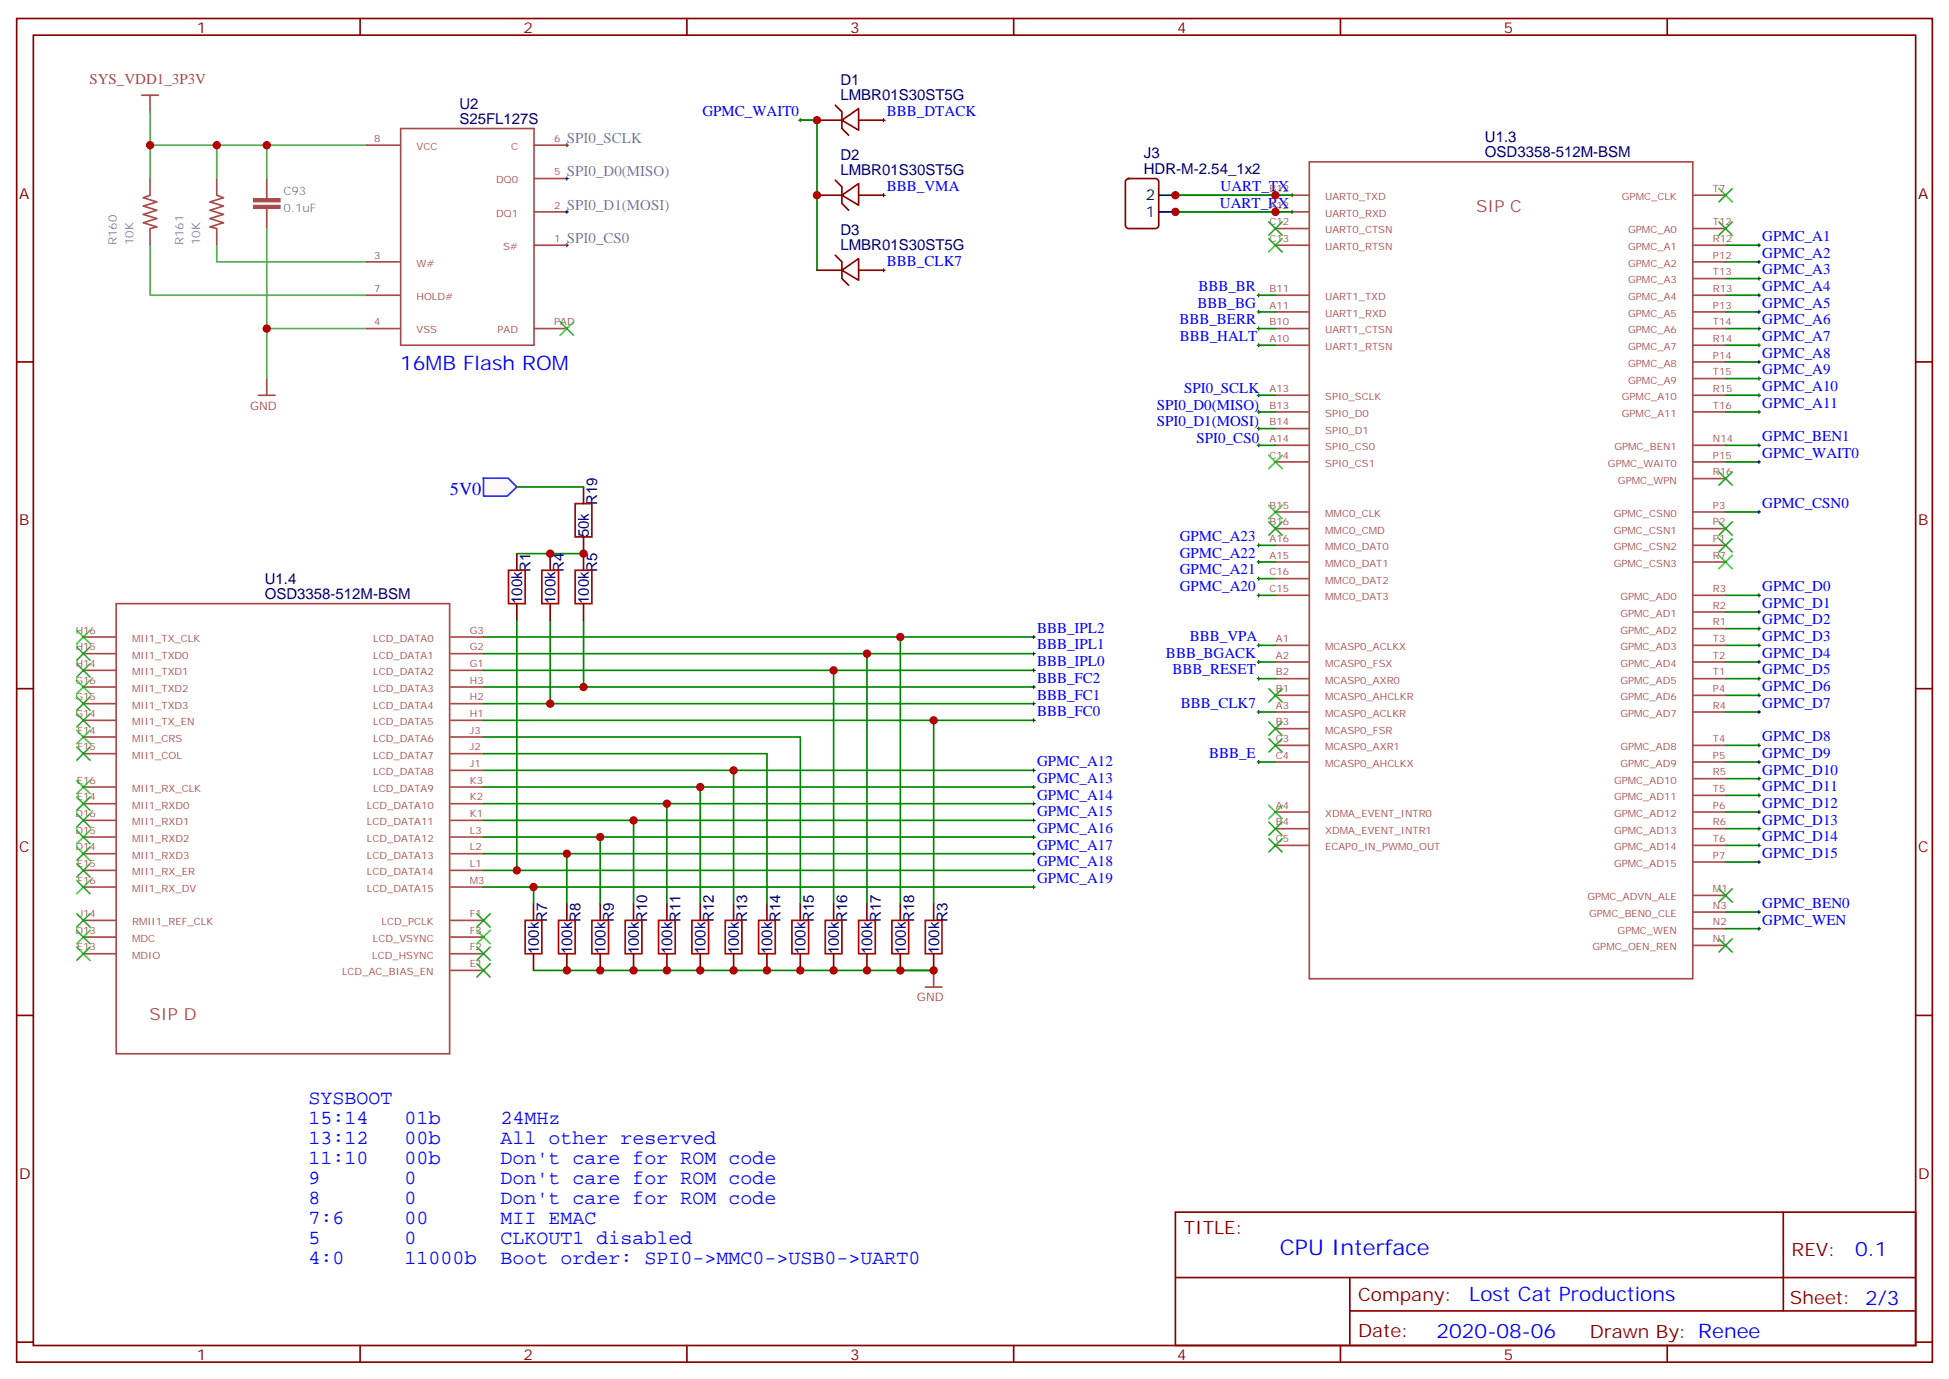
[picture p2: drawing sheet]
<svg xmlns="http://www.w3.org/2000/svg" width="412mm" height="292mm" viewBox="0 0 412 292" stroke-linecap="round" stroke-linejoin="round" font-family="sans-serif">
<g fill="none" stroke="#870000" stroke-width=".35">
<path d="M3.5 3.9h405.4v284.4h-405.4zM7.1 7.4h398.2v277.3h-398.2zM76.2 3.9v3.5M145.3 3.9v3.5M214.5 3.9v3.5M283.6 3.9v3.5M352.8 3.9v3.5M172.9 25.4h5.3M176.7 22.3l1.5 1.4v3.5l1.4 1.4M176.7 38.1l1.5 1.4v3.6l1.4 1.4M178.2 25.4l3.5-2.4v4.6zM181.7 25.4h5.3"/>
<path d="M238.4 38l.4-.2h5.7a.71 .71 0 0 1 .7 .7v9.2a.76 .76 0 0 1-.7 .7h-5.7a.76 .76 0 0 1-.7-.7v-9.2zM172.9 41.3h5.3M172.9 57.2h5.3M176.7 54l1.5 1.4v3.5l1.4 1.5M178.2 41.3l3.5-2.5v4.6zM178.2 57.2l3.5-2.5v4.6zM181.7 41.3h5.3M181.7 57.2h5.3M3.5 76.6h3.6M405.3 76.6h3.6M109.4 117.2v3.5M116.4 117.2v3.5"/>
<path d="M123.5 103v3.6M123.5 113.6v7.1M109.4 127.7v3.6M116.4 127.7v3.6M123.5 127.7v3.6M3.5 145.7h3.6M405.3 145.7h3.6M112.9 191.2v3.6M119.9 191.2v3.6M127 191.2v3.6M134.1 191.2v3.6M141.1 191.2v3.6"/>
<path d="M148.2 191.2v3.6M155.2 191.2v3.6M162.3 191.2v3.6M169.3 191.2v3.6M176.4 191.2v3.6M183.4 191.2v3.6M190.5 191.2v3.6M3.5 214.9h3.6M112.9 201.8v3.6M119.9 201.8v3.6M127 201.8v3.6M134.1 201.8v3.6"/>
<path d="M141.1 201.8v3.6M148.2 201.8v3.6M155.2 201.8v3.6M162.3 201.8v3.6M169.3 201.8v3.6M176.4 201.8v3.6M183.4 201.8v3.6M190.5 201.8v3.6M405.3 214.9h3.6M248.7 256.5h156.6v28.2h-156.6zM377.3 256.5v20.9M248.7 270.4h156.5"/>
<path d="M285.6 277.4h119.6M285.6 270.4v14.1M3.5 284h3.6M76.2 284.7v3.6M145.3 284.7v3.6M214.5 284.7v3.6M283.6 284.7v3.6M352.8 284.7v3.6M405.3 284h3.6"/>
</g>
<g fill="none" stroke="#a64a4a" stroke-width=".35">
<path d="M30 20.1h3.5M31.7 20.1v3.6M31.7 37.8v3.5M45.9 37.8v3.5M56.4 37.8v3.5M77.6 30.7h7M84.8 27.2h28.2v45.9h-28.2zM113 37.8h6.9M113 30.7h6.9M277 34.3h81.2v172.8h-81.2zM31.7 41.3l-1.4 .5 2.9 .9-2.9 .9 2.9 .9-2.9 .9 2.9 .9-2.9 .8 2.9 .9-1.5 .4M31.7 48.4v3.5"/>
<path d="M45.9 41.3l1.4 .5-2.9 .9 2.9 .9-2.9 .9 2.9 .9-2.9 .9 2.9 .8-2.9 .9 1.5 .4M45.9 48.4v3.5M56.4 41.3v.7M56.4 44.1v4.3M77.6 55.4h7M113 51.9h6.9M113 44.8h6.9M269.9 48.4h6.9M269.9 51.9h6.9M269.9 41.3h6.9M269.9 44.8h6.9M358.2 55.4h6.9"/>
<path d="M358.2 58.9h6.9M358.2 48.4h6.9M358.2 51.9h6.9M358.2 41.3h6.9M77.6 62.5h7M77.6 69.5h7M113 69.5h6.9M269.9 62.5h6.9M269.9 73.1h6.9M269.9 69.5h6.9M269.9 66h6.9M358.2 62.5h6.9"/>
<path d="M358.2 73.1h6.9M358.2 69.5h6.9M358.2 66h6.9M358.2 76.6h6.9M54.7 83.6h3.5M56.4 80.1v3.5M269.9 94.2h6.9M269.9 90.7h6.9M269.9 97.8h6.9M269.9 83.6h6.9M269.9 87.2h6.9M358.2 94.2h6.9"/>
<path d="M358.2 97.8h6.9M358.2 83.6h6.9M358.2 87.2h6.9M358.2 80.1h6.9M269.9 108.3h6.9M269.9 118.9h6.9M269.9 111.9h6.9M269.9 115.4h6.9M358.2 108.3h6.9M358.2 118.9h6.9M358.2 111.9h6.9M358.2 115.4h6.9"/>
<path d="M358.2 101.3h6.9M17.6 138.3h7M17.6 134.8h7M24.6 127.7h70.5v95.3h-70.5zM95.4 138.3h6.9M95.4 134.8h6.9M269.9 122.4h6.9M269.9 126h6.9M269.9 136.6h6.9M358.2 126h6.9M358.2 129.5h6.9M358.2 133h6.9"/>
<path d="M358.2 136.6h6.9M17.6 159.5h7M17.6 156h7M17.6 152.4h7M17.6 148.9h7M17.6 145.4h7M17.6 141.9h7M95.4 159.5h6.9M95.4 156h6.9M95.4 152.4h6.9M95.4 148.9h6.9M95.4 145.4h6.9"/>
<path d="M95.4 141.9h6.9M269.9 157.7h6.9M269.9 150.7h6.9M269.9 154.2h6.9M269.9 140.1h6.9M269.9 143.6h6.9M269.9 147.1h6.9M358.2 157.7h6.9M358.2 150.7h6.9M358.2 140.1h6.9M358.2 143.6h6.9M358.2 147.1h6.9"/>
<path d="M17.6 173.6h7M17.6 177.1h7M17.6 166.5h7M17.6 170.1h7M95.4 173.6h6.9M95.4 177.1h6.9M95.4 166.5h6.9M95.4 163h6.9M95.4 170.1h6.9M269.9 161.3h6.9M269.9 178.9h6.9M269.9 171.8h6.9"/>
<path d="M269.9 175.4h6.9M358.2 161.3h6.9M358.2 178.9h6.9M358.2 171.8h6.9M358.2 175.4h6.9M358.2 164.8h6.9M358.2 168.3h6.9M17.6 194.8h7M17.6 184.2h7M17.6 187.7h7M17.6 180.7h7M17.6 198.3h7"/>
<path d="M95.4 194.8h6.9M95.4 184.2h6.9M95.4 187.7h6.9M95.4 180.7h6.9M95.4 198.3h6.9M358.2 182.4h6.9M358.2 189.5h6.9M358.2 193h6.9M358.2 196.5h6.9M17.6 201.8h7M95.4 205.4h6.9M95.4 201.8h6.9"/>
<path d="M195.8 208.9h3.5M197.6 205.4v3.5M358.2 200.1h6.9"/>
</g>
<g fill="none" stroke="#000" stroke-width=".21">
<path d="M119.6 30.7h.7M119.6 37.8h.7M119.9 30.4v.7M119.9 37.4v.7M169 25.4h.7M169.3 25.1v.7M186.6 25.4h.7M187 25.1v.7M119.6 44.8h.7M119.6 51.9h.7M119.9 44.5v.7M119.9 51.5v.7"/>
<path d="M186.6 41.3h.7M186.6 57.2h.7M187 41v.7M187 56.8v.7M273 41.3h.8M273 44.8h.8M273.4 41v.7M273.4 44.5v.7M371.8 51.9h.7M371.8 55.4h.7M371.8 58.9h.7M372.2 51.5v.7"/>
<path d="M372.2 55.1v.7M372.2 58.6v.7M266 69.5h.7M266 73.1h.7M266 62.5h.7M266 66h.7M266.3 62.1v.7M266.3 65.7v.7M266.3 69.2v.7M266.3 72.7v.7M371.8 69.5h.7M371.8 73.1h.7"/>
<path d="M371.8 62.5h.7M371.8 66h.7M371.8 76.6h.7M372.2 62.1v.7M372.2 65.7v.7M372.2 69.2v.7M372.2 72.7v.7M372.2 76.2v.7M372.2 79.8v.7M266 83.6h.7M266 90.7h.7M266 87.2h.7"/>
<path d="M266 94.2h.7M266.3 83.3v.7M266.3 86.8v.7M266.3 90.3v.8M266.3 93.9v.7M371.8 83.6h.7M371.8 87.2h.7M371.8 94.2h.7M371.8 97.8h.7M371.8 80.1h.7M372.2 83.3v.7M372.2 86.8v.7"/>
<path d="M372.2 93.9v.7M372.2 97.4v.7M266 118.9h.7M266 115.4h.7M266.3 115v.7M266.3 118.6v.7M371.8 108.3h.7M372.2 108v.7M218.4 134.8h.7M218.4 138.3h.7M218.7 134.4v.7M218.7 138v.7"/>
<path d="M266 126h.7M266 122.4h.7M266 136.6h.7M266.3 122.1v.7M266.3 125.6v.7M266.3 136.2v.7M266.3 139.7v.7M371.8 126h.7M371.8 129.5h.7M371.8 133h.7M371.8 136.6h.7M372.2 125.6v.7"/>
<path d="M372.2 129.2v.7M372.2 132.7v.7M372.2 136.2v.7M372.2 139.7v.7M218.4 145.4h.7M218.4 148.9h.7M218.4 152.4h.7M218.4 141.9h.7M218.7 141.5v.7M218.7 145v.7M218.7 148.6v.7M218.7 152.1v.7"/>
<path d="M266 150.7h.7M266 140.1h.7M266 143.6h.7M266.3 143.3v.7M266.3 150.3v.7M371.8 150.7h.7M371.8 140.1h.7M371.8 143.6h.7M371.8 147.1h.7M371.8 157.7h.7M372.2 143.3v.7M372.2 146.8v.7"/>
<path d="M372.2 150.3v.7M372.2 157.4v.7M218.4 163h.7M218.4 166.5h.7M218.4 170.1h.7M218.4 173.6h.7M218.4 177.1h.7M218.7 162.7v.7M218.7 166.2v.7M218.7 169.7v.7M218.7 173.2v.8M218.7 176.8v.7"/>
<path d="M266 161.3h.7M266.3 160.9v.7M371.8 161.3h.7M371.8 164.8h.7M371.8 168.3h.7M371.8 171.8h.7M371.8 175.4h.7M371.8 178.9h.7M372.2 160.9v.7M372.2 164.4v.7M372.2 168v.7M372.2 171.5v.7"/>
<path d="M372.2 175v.7M372.2 178.5v.7M218.4 180.7h.7M218.4 184.2h.7M218.4 187.7h.7M218.7 180.3v.7M218.7 183.8v.7M218.7 187.4v.7M371.8 193h.7M371.8 196.5h.7M371.8 182.4h.7M372.2 182.1v.7"/>
<path d="M372.2 192.7v.7M372.2 196.2v.7"/>
</g>
<g fill="none" stroke="#008700" stroke-width=".35">
<path d="M172.9 25.4h-3.6h3.6v31.8M248.7 44.8h24.7M248.7 41.3h24.7M365.1 58.9h7.1M365.1 55.4h7.1M365.1 51.9h7.1M266.3 66h3.6M266.3 62.5h3.6M266.3 69.5h3.6M266.3 73.1h3.6M365.1 66h7.1M365.1 62.5h7.1"/>
<path d="M365.1 69.5h7.1M365.1 76.6h7.1M365.1 73.1h7.1M266.3 94.2h3.6M266.3 87.2h3.6M266.3 90.7h3.6M266.3 83.6h3.6M365.1 97.8h7.1M365.1 94.2h7.1M365.1 87.2h7.1M365.1 83.6h7.1M365.1 80.1h7.1"/>
<path d="M109.4 117.2h14.1M266.3 115.4h3.6M266.3 118.9h3.6M365.1 108.3h7.1M102.3 138.3h116.4M102.3 134.8h116.4M109.4 131.3v52.9M116.4 131.3v17.6M123.5 131.3v14.1M183.4 138.3v52.9M190.5 134.8v56.4M266.3 126h3.6"/>
<path d="M266.3 136.6h3.6M266.3 122.4h3.6M365.1 126h7.1M365.1 129.5h7.1M365.1 133h7.1M365.1 136.6h7.1M102.3 145.4h116.4M102.3 148.9h116.4M102.3 152.4h116.4M102.3 141.9h116.4M102.3 156h67v35.2M102.3 159.5h60v31.7"/>
<path d="M176.4 141.9v49.3M266.3 140.1h3.6M266.3 143.6h3.6M266.3 150.7h3.6M365.1 140.1h7.1M365.1 143.6h7.1M365.1 147.1h7.1M365.1 150.7h7.1M365.1 157.7h7.1M102.3 163h116.4M102.3 173.6h116.4M102.3 177.1h116.4"/>
<path d="M102.3 170.1h116.4M102.3 166.5h116.4M127 177.1v14.1M134.1 173.6v17.6M141.1 170.1v21.1M148.2 166.5v24.7M155.2 163v28.2M266.3 161.3h3.6M365.1 161.3h7.1M365.1 164.8h7.1M365.1 168.3h7.1M365.1 171.8h7.1"/>
<path d="M365.1 175.4h7.1M365.1 178.9h7.1M102.3 180.7h116.4M102.3 184.2h116.4M102.3 187.7h116.4M112.9 187.7v3.5M119.9 180.7v10.5M365.1 182.4h7.1M365.1 193h7.1M365.1 196.5h7.1M112.9 205.4h84.7"/>
</g>
<g fill="#a64a4a" stroke="#a64a4a" stroke-width=".21">
<path d="M53.6 42h5.7v.7h-5.7z"/>
<path d="M53.6 43.4h5.7v.7h-5.7z"/>
</g>
<path d="M31.7 23.7v14.1M31.7 30.7h45.9M45.9 30.7v7.1M56.4 30.7v7.1M31.7 51.9v10.6h45.9M45.9 51.9v3.5h31.7M56.4 48.4v31.7M56.4 69.5h21.2" fill="none" stroke="#4aa64a" stroke-width=".35"/>
<path d="M245.2 44.8h3.5M245.2 41.3h3.5" fill="none" stroke="#000" stroke-width=".35"/>
<g fill="none" stroke="#3c3" stroke-width=".35">
<path d="M363.7 39.9l2.8 2.8M366.5 39.9l-2.8 2.8M268.5 50.5l2.8 2.8M268.5 47l2.8 2.8M271.3 50.5l-2.8 2.8M271.3 47l-2.8 2.8M363.7 47l2.8 2.8M366.5 47l-2.8 2.8M118.5 68.1l2.9 2.8M121.4 68.1l-2.9 2.8M268.5 96.3l2.8 2.9M271.3 96.3l-2.8 2.9"/>
<path d="M363.7 99.9l2.8 2.8M366.5 99.9l-2.8 2.8M268.5 110.5l2.8 2.8M268.5 106.9l2.8 2.8M271.3 110.5l-2.8 2.8M271.3 106.9l-2.8 2.8M363.7 117.5l2.8 2.8M363.7 114l2.8 2.8M363.7 110.5l2.8 2.8M366.5 117.5l-2.8 2.8M366.5 114l-2.8 2.8M366.5 110.5l-2.8 2.8"/>
<path d="M16.2 136.9l2.8 2.8M16.2 133.4l2.8 2.8M19 136.9l-2.8 2.8M19 133.4l-2.8 2.8M16.2 158.1l2.8 2.8M16.2 154.6l2.8 2.8M16.2 151l2.8 2.8M16.2 147.5l2.8 2.8M16.2 144l2.8 2.8M16.2 140.4l2.8 2.9M19 158.1l-2.8 2.8M19 154.6l-2.8 2.8"/>
<path d="M19 151l-2.8 2.8M19 147.5l-2.8 2.8M19 144l-2.8 2.8M19 140.4l-2.8 2.9M268.5 145.7l2.8 2.9M268.5 152.8l2.8 2.8M268.5 156.3l2.8 2.8M271.3 145.7l-2.8 2.9M271.3 152.8l-2.8 2.8M271.3 156.3l-2.8 2.8M16.2 179.2l2.8 2.9M16.2 175.7l2.8 2.8"/>
<path d="M16.2 172.2l2.8 2.8M16.2 168.7l2.8 2.8M16.2 165.1l2.8 2.9M19 179.2l-2.8 2.9M19 175.7l-2.8 2.8M19 172.2l-2.8 2.8M19 168.7l-2.8 2.8M19 165.1l-2.8 2.9M268.5 170.4l2.8 2.8M268.5 174l2.8 2.8M268.5 177.5l2.8 2.8M271.3 170.4l-2.8 2.8"/>
<path d="M271.3 174l-2.8 2.8M271.3 177.5l-2.8 2.8M16.2 196.9l2.8 2.8M16.2 193.4l2.8 2.8M16.2 186.3l2.8 2.8M16.2 182.8l2.8 2.8M19 196.9l-2.8 2.8M19 193.4l-2.8 2.8M19 186.3l-2.8 2.8M19 182.8l-2.8 2.8M100.9 193.4l2.8 2.8M100.9 196.9l2.8 2.8"/>
<path d="M103.7 193.4l-2.8 2.8M103.7 196.9l-2.8 2.8M363.7 198.6l2.8 2.9M363.7 188.1l2.8 2.8M366.5 198.6l-2.8 2.9M366.5 188.1l-2.8 2.8M16.2 200.4l2.8 2.8M19 200.4l-2.8 2.8M100.9 200.4l2.8 2.8M100.9 203.9l2.8 2.9M103.7 200.4l-2.8 2.8M103.7 203.9l-2.8 2.9"/>
</g>
<g fill="none" stroke="#a10000" stroke-width=".35">
<path d="M121.7 106.6h3.5v7h-3.5zM107.6 120.7h3.5v7h-3.5zM114.7 120.7h3.5v7h-3.5zM121.7 120.7h3.5v7h-3.5zM111.1 194.8h3.6v7h-3.6zM118.2 194.8h3.5v7h-3.5zM125.2 194.8h3.6v7h-3.6zM132.3 194.8h3.5v7h-3.5zM139.3 194.8h3.6v7h-3.6zM146.4 194.8h3.5v7h-3.5zM153.5 194.8h3.5v7h-3.5zM160.5 194.8h3.5v7h-3.5z"/>
<path d="M167.6 194.8h3.5v7h-3.5zM174.6 194.8h3.6v7h-3.6zM181.7 194.8h3.5v7h-3.5zM188.7 194.8h3.6v7h-3.6z"/>
</g>
<path d="M102.2 101.2h5.3l1.9 1.8-2.1 2h-5z" fill="#fff7f7" stroke="#420aff" stroke-width=".35"/>
<path d="M195.8 194.8h3.5v7h-3.5z" fill="none" stroke="#a10000" stroke-width=".35"/>
<path d="M197.6 191.2v3.6M197.6 201.8v3.6" fill="none" stroke="#870000" stroke-width=".35"/>
<path d="M109.4 103h14.1M197.6 152.4v38.8M190.5 205.4h7.1" fill="none" stroke="#008700" stroke-width=".35"/>
<g fill="#c00">
<circle cx="56.4" cy="69.5" r=".88"/>
<circle cx="31.8" cy="30.7" r=".88"/>
<circle cx="45.9" cy="30.7" r=".88"/>
<circle cx="56.4" cy="30.7" r=".88"/>
<circle cx="248.7" cy="44.8" r=".88"/>
<circle cx="248.7" cy="41.3" r=".88"/>
<circle cx="269.9" cy="44.8" r=".88"/>
<circle cx="269.9" cy="41.3" r=".88"/>
<circle cx="172.9" cy="25.4" r=".88"/>
<circle cx="172.9" cy="41.3" r=".88"/>
<circle cx="109.4" cy="184.2" r=".88"/>
<circle cx="116.4" cy="148.9" r=".88"/>
<circle cx="123.5" cy="145.4" r=".88"/>
<circle cx="119.9" cy="205.4" r=".88"/>
<circle cx="127" cy="205.4" r=".88"/>
<circle cx="134.1" cy="205.4" r=".88"/>
<circle cx="141.1" cy="205.4" r=".88"/>
<circle cx="148.2" cy="205.4" r=".88"/>
<circle cx="155.2" cy="205.4" r=".88"/>
<circle cx="162.3" cy="205.4" r=".88"/>
<circle cx="169.3" cy="205.4" r=".88"/>
<circle cx="176.4" cy="205.4" r=".88"/>
<circle cx="183.4" cy="205.4" r=".88"/>
<circle cx="190.5" cy="205.4" r=".88"/>
<circle cx="112.9" cy="187.7" r=".88"/>
<circle cx="119.9" cy="180.7" r=".88"/>
<circle cx="127" cy="177.1" r=".88"/>
<circle cx="134.1" cy="173.6" r=".88"/>
<circle cx="141.1" cy="170.1" r=".88"/>
<circle cx="148.2" cy="166.5" r=".88"/>
<circle cx="155.2" cy="163" r=".88"/>
<circle cx="176.4" cy="141.9" r=".88"/>
<circle cx="183.4" cy="138.3" r=".88"/>
<circle cx="190.5" cy="134.8" r=".88"/>
<circle cx="197.6" cy="205.4" r=".88"/>
<circle cx="197.6" cy="152.4" r=".88"/>
<circle cx="116.4" cy="117.2" r=".88"/>
<circle cx="123.5" cy="117.2" r=".88"/>
</g>
<text font-size="4.6" fill="#00f" x="270.8" y="265.5">CPU Interface</text>
<g font-size="4.2" fill="#00f">
<text x="84.7" y="78.4">16MB Flash ROM</text>
<text x="65.3" y="233.6">SYSBOOT</text>
<text x="65.3" y="237.8">15:14</text>
<text x="85.6" y="237.8">01b</text>
<text x="105.9" y="237.8">24MHz</text>
<text x="65.3" y="242">13:12</text>
<text x="85.6" y="242">00b</text>
<text x="105.9" y="242">All other reserved</text>
<text x="65.3" y="246.3">11:10</text>
<text x="65.3" y="250.5">9</text>
<text x="85.6" y="246.3">00b</text>
<text x="85.6" y="250.5">0</text>
<text x="105.9" y="246.3">Don't care for ROM code</text>
<text x="105.9" y="250.5">Don't care for ROM code</text>
<text x="65.3" y="254.7">8</text>
<text x="85.6" y="254.7">0</text>
<text x="105.9" y="254.7">Don't care for ROM code</text>
<text x="65.3" y="259">7:6</text>
<text x="65.3" y="263.2">5</text>
<text x="85.6" y="259">00</text>
<text x="85.6" y="263.2">0</text>
<text x="105.9" y="259">MII EMAC</text>
<text x="105.9" y="263.2">CLKOUT1 disabled</text>
<text x="65.3" y="267.4">4:0</text>
<text x="85.6" y="267.4">11000b</text>
<text x="105.9" y="267.4">Boot order: SPI0-&gt;MMC0-&gt;USB0-&gt;UART0</text>
<text x="392.5" y="265.8">0.1</text>
<text x="310.9" y="275.3">Lost Cat Productions</text>
<text x="304" y="283.1">2020-08-06</text>
</g>
<text font-size="3.9" fill="#00f" x="95.2" y="104.8">5V0</text>
<g font-size="3.9" fill="#800">
<text x="250.5" y="261.1">TITLE:</text>
<text x="379.1" y="265.8">REV:</text>
<text x="287.4" y="275.3">Company:</text>
<text x="378.7" y="275.9">Sheet: 2/3</text>
<text x="287.4" y="283">Date:</text>
<text x="336.4" y="283.1">Drawn By: Renee</text>
</g>
<g font-size="3.5" fill="#a54b4b">
<text x="312.3" y="44.8">SIP C</text>
<text x="31.6" y="215.9">SIP D</text>
</g>
<g font-size="3.2" fill="#800">
<text x="41.6" y="6.9">1</text>
<text x="110.8" y="6.9">2</text>
<text x="179.9" y="6.9">3</text>
<text x="249.1" y="6.9">4</text>
<text x="318.2" y="6.9">5</text>
<text x="4.1" y="42">A</text>
<text x="405.9" y="42">A</text>
<text x="4.1" y="111.2">B</text>
<text x="405.9" y="111.2">B</text>
<text x="4.1" y="180.3">C</text>
<text x="405.9" y="180.3">C</text>
<text x="4.1" y="249.4">D</text>
<text x="405.9" y="249.4">D</text>
<text x="41.6" y="287.7">1</text>
<text x="110.8" y="287.7">2</text>
<text x="179.9" y="287.7">3</text>
<text x="249.1" y="287.7">4</text>
<text x="318.2" y="287.7">5</text>
</g>
<text font-size="3.2" fill="#a54b4b" x="18.9" y="17.8">SYS_VDD1_3P3V</text>
<g font-size="3.2" fill="#000080">
<text x="97.2" y="23">U2</text>
<text x="177.8" y="21.2">LMBR01S30ST5G</text>
<text x="177.8" y="18">D1</text>
<text x="97.2" y="26.1">S25FL127S</text>
<text x="177.8" y="33.9">D2</text>
<text x="242" y="33.5">J3</text>
<text x="314.2" y="33.2">OSD3358-512M-BSM</text>
<text x="314.2" y="30.1">U1.3</text>
<text x="177.8" y="37.1">LMBR01S30ST5G</text>
<text x="242" y="36.7">HDR-M-2.54_1x2</text>
<text x="177.8" y="53">LMBR01S30ST5G</text>
<text x="177.8" y="49.8">D3</text>
<text x="126.4" y="106.9" transform="rotate(-90 126.4 106.9)">R19</text>
<text x="124.6" y="113.7" transform="rotate(-90 124.6 113.7)">50k</text>
<text x="56" y="123.5">U1.4</text>
<text x="112.3" y="121" transform="rotate(-90 112.3 121)">R1</text>
<text x="119.3" y="121" transform="rotate(-90 119.3 121)">R4</text>
<text x="126.4" y="121" transform="rotate(-90 126.4 121)">R5</text>
<text x="56" y="126.7">OSD3358-512M-BSM</text>
<text x="110.5" y="127.8" transform="rotate(-90 110.5 127.8)">100k</text>
<text x="117.6" y="127.8" transform="rotate(-90 117.6 127.8)">100k</text>
<text x="124.6" y="127.8" transform="rotate(-90 124.6 127.8)">100k</text>
<text x="115.8" y="195.1" transform="rotate(-90 115.8 195.1)">R7</text>
<text x="122.8" y="195.1" transform="rotate(-90 122.8 195.1)">R8</text>
<text x="129.9" y="195.1" transform="rotate(-90 129.9 195.1)">R9</text>
<text x="137" y="195.1" transform="rotate(-90 137 195.1)">R10</text>
<text x="144" y="195.1" transform="rotate(-90 144 195.1)">R11</text>
<text x="151.1" y="195.1" transform="rotate(-90 151.1 195.1)">R12</text>
<text x="158.1" y="195.1" transform="rotate(-90 158.1 195.1)">R13</text>
<text x="165.2" y="195.1" transform="rotate(-90 165.2 195.1)">R14</text>
<text x="172.2" y="195.1" transform="rotate(-90 172.2 195.1)">R15</text>
<text x="179.3" y="195.1" transform="rotate(-90 179.3 195.1)">R16</text>
<text x="186.3" y="195.1" transform="rotate(-90 186.3 195.1)">R17</text>
<text x="193.4" y="195.1" transform="rotate(-90 193.4 195.1)">R18</text>
<text x="200.5" y="195.1" transform="rotate(-90 200.5 195.1)">R3</text>
<text x="114" y="201.9" transform="rotate(-90 114 201.9)">100k</text>
<text x="121.1" y="201.9" transform="rotate(-90 121.1 201.9)">100k</text>
<text x="128.1" y="201.9" transform="rotate(-90 128.1 201.9)">100k</text>
<text x="135.2" y="201.9" transform="rotate(-90 135.2 201.9)">100k</text>
<text x="142.2" y="201.9" transform="rotate(-90 142.2 201.9)">100k</text>
<text x="149.3" y="201.9" transform="rotate(-90 149.3 201.9)">100k</text>
<text x="156.4" y="201.9" transform="rotate(-90 156.4 201.9)">100k</text>
<text x="163.4" y="201.9" transform="rotate(-90 163.4 201.9)">100k</text>
<text x="170.5" y="201.9" transform="rotate(-90 170.5 201.9)">100k</text>
<text x="177.5" y="201.9" transform="rotate(-90 177.5 201.9)">100k</text>
<text x="184.6" y="201.9" transform="rotate(-90 184.6 201.9)">100k</text>
<text x="191.6" y="201.9" transform="rotate(-90 191.6 201.9)">100k</text>
<text x="198.7" y="201.9" transform="rotate(-90 198.7 201.9)">100k</text>
</g>
<g font-size="3.2" fill="#00f">
<text x="148.6" y="24.6">GPMC_WAIT0</text>
<text x="187.7" y="24.6">BBB_DTACK</text>
<text x="187.7" y="40.4">BBB_VMA</text>
<text x="258.3" y="40.4">UART_TX</text>
<text x="258.1" y="44">UART_RX</text>
<text x="372.9" y="51">GPMC_A1</text>
<text x="187.7" y="56.3">BBB_CLK7</text>
<text x="372.9" y="54.5">GPMC_A2</text>
<text x="372.9" y="58.1">GPMC_A3</text>
<text x="253.4" y="65.1">BBB_BG</text>
<text x="253.6" y="61.6">BBB_BR</text>
<text x="372.9" y="61.6">GPMC_A4</text>
<text x="372.9" y="65.1">GPMC_A5</text>
<text x="249.5" y="68.7">BBB_BERR</text>
<text x="372.9" y="68.7">GPMC_A6</text>
<text x="249.6" y="72.2">BBB_HALT</text>
<text x="372.9" y="72.2">GPMC_A7</text>
<text x="372.9" y="75.7">GPMC_A8</text>
<text x="250.6" y="83.2">SPI0_SCLK</text>
<text x="372.9" y="79.2">GPMC_A9</text>
<text x="372.9" y="82.8">GPMC_A10</text>
<text x="244.8" y="86.7">SPI0_D0(MISO)</text>
<text x="372.9" y="86.3">GPMC_A11</text>
<text x="244.8" y="90.2">SPI0_D1(MOSI)</text>
<text x="253.2" y="93.7">SPI0_CS0</text>
<text x="372.9" y="93.3">GPMC_BEN1</text>
<text x="372.9" y="96.9">GPMC_WAIT0</text>
<text x="372.9" y="107.5">GPMC_CSN0</text>
<text x="249.6" y="118">GPMC_A22</text>
<text x="249.6" y="114.5">GPMC_A23</text>
<text x="249.6" y="125.1">GPMC_A20</text>
<text x="249.6" y="121.6">GPMC_A21</text>
<text x="372.9" y="125.1">GPMC_D0</text>
<text x="372.9" y="128.6">GPMC_D1</text>
<text x="219.4" y="133.9">BBB_IPL2</text>
<text x="219.4" y="137.4">BBB_IPL1</text>
<text x="251.8" y="135.7">BBB_VPA</text>
<text x="372.9" y="132.2">GPMC_D2</text>
<text x="372.9" y="135.7">GPMC_D3</text>
<text x="219.4" y="141">BBB_IPL0</text>
<text x="246.7" y="139.2">BBB_BGACK</text>
<text x="248.1" y="142.7">BBB_RESET</text>
<text x="372.9" y="139.2">GPMC_D4</text>
<text x="372.9" y="142.7">GPMC_D5</text>
<text x="219.4" y="144.5">BBB_FC2</text>
<text x="219.4" y="148">BBB_FC1</text>
<text x="249.9" y="149.8">BBB_CLK7</text>
<text x="372.9" y="146.3">GPMC_D6</text>
<text x="372.9" y="149.8">GPMC_D7</text>
<text x="219.4" y="151.6">BBB_FC0</text>
<text x="255.8" y="160.4">BBB_E</text>
<text x="372.9" y="156.8">GPMC_D8</text>
<text x="372.9" y="160.4">GPMC_D9</text>
<text x="219.4" y="162.1">GPMC_A12</text>
<text x="219.4" y="165.7">GPMC_A13</text>
<text x="372.9" y="163.9">GPMC_D10</text>
<text x="372.9" y="167.4">GPMC_D11</text>
<text x="219.4" y="169.2">GPMC_A14</text>
<text x="219.4" y="172.7">GPMC_A15</text>
<text x="372.9" y="171">GPMC_D12</text>
<text x="219.4" y="176.2">GPMC_A16</text>
<text x="219.4" y="179.8">GPMC_A17</text>
<text x="372.9" y="174.5">GPMC_D13</text>
<text x="372.9" y="178">GPMC_D14</text>
<text x="219.4" y="183.3">GPMC_A18</text>
<text x="372.9" y="181.5">GPMC_D15</text>
<text x="219.4" y="186.8">GPMC_A19</text>
<text x="372.9" y="192.1">GPMC_BEN0</text>
<text x="372.9" y="195.7">GPMC_WEN</text>
</g>
<g font-size="3.2" fill="#838383">
<text x="119.9" y="30.2">SPI0_SCLK</text>
<text x="119.9" y="37.3">SPI0_D0(MISO)</text>
<text x="119.9" y="44.3">SPI0_D1(MOSI)</text>
<text x="119.9" y="51.4">SPI0_CS0</text>
</g>
<g font-size="3.2">
<text x="242.5" y="45.9">1</text>
<text x="242.5" y="42.4">2</text>
</g>
<g font-size="2.5" fill="#838383">
<text x="60" y="41.3">C93</text>
<text x="60" y="44.8">0.1uF</text>
<text x="24.7" y="51.9" transform="rotate(-90 24.7 51.9)">R160</text>
<text x="28.2" y="51.9" transform="rotate(-90 28.2 51.9)">10K</text>
<text x="38.8" y="51.9" transform="rotate(-90 38.8 51.9)">R161</text>
<text x="42.3" y="51.9" transform="rotate(-90 42.3 51.9)">10K</text>
</g>
<g font-size="2.5" fill="#a54b4b">
<text x="52.9" y="86.7">GND</text>
<text x="194" y="211.9">GND</text>
</g>
<g font-size="2.1" fill="#a54b4b">
<text x="79.2" y="30">8</text>
<text x="88.1" y="31.8">VCC</text>
<text x="108.2" y="31.8">C</text>
<text x="117.3" y="30">6</text>
<text x="105" y="38.8">DQ0</text>
<text x="117.3" y="37.1">5</text>
<text x="268.6" y="40.6">B12</text>
<text x="362.5" y="40.6">T7</text>
<text x="105" y="45.9">DQ1</text>
<text x="117.3" y="44.1">2</text>
<text x="268.6" y="47.7">C12</text>
<text x="268.6" y="44.1">A12</text>
<text x="280.4" y="45.9">UART0_RXD</text>
<text x="280.4" y="42.4">UART0_TXD</text>
<text x="343.2" y="42.4">GPMC_CLK</text>
<text x="362.5" y="47.7">T12</text>
<text x="106.5" y="52.9">S#</text>
<text x="117.3" y="51.2">1</text>
<text x="268.6" y="51.2">C13</text>
<text x="280.4" y="49.4">UART0_CTSN</text>
<text x="280.4" y="52.9">UART0_RTSN</text>
<text x="344.5" y="49.4">GPMC_A0</text>
<text x="344.5" y="52.9">GPMC_A1</text>
<text x="362.5" y="51.2">R12</text>
<text x="79.2" y="54.7">3</text>
<text x="88.1" y="56.5">W#</text>
<text x="344.5" y="56.5">GPMC_A2</text>
<text x="344.5" y="60">GPMC_A3</text>
<text x="362.5" y="54.7">P12</text>
<text x="362.5" y="58.3">T13</text>
<text x="79.2" y="61.8">7</text>
<text x="88.1" y="63.5">HOLD#</text>
<text x="268.6" y="61.8">B11</text>
<text x="268.6" y="65.3">A11</text>
<text x="280.4" y="63.5">UART1_TXD</text>
<text x="344.5" y="63.5">GPMC_A4</text>
<text x="362.5" y="61.8">R13</text>
<text x="362.5" y="65.3">P13</text>
<text x="79.2" y="68.8">4</text>
<text x="88.1" y="70.6">VSS</text>
<text x="105.3" y="70.6">PAD</text>
<text x="117.3" y="68.8">PAD</text>
<text x="268.6" y="68.8">B10</text>
<text x="280.4" y="70.6">UART1_CTSN</text>
<text x="280.4" y="67">UART1_RXD</text>
<text x="344.5" y="67">GPMC_A5</text>
<text x="344.5" y="70.6">GPMC_A6</text>
<text x="362.5" y="68.8">T14</text>
<text x="268.6" y="72.4">A10</text>
<text x="280.4" y="74.1">UART1_RTSN</text>
<text x="344.5" y="74.1">GPMC_A7</text>
<text x="344.5" y="77.6">GPMC_A8</text>
<text x="362.5" y="72.4">R14</text>
<text x="362.5" y="75.9">P14</text>
<text x="268.6" y="82.9">A13</text>
<text x="344.5" y="81.2">GPMC_A9</text>
<text x="362.5" y="79.4">T15</text>
<text x="362.5" y="82.9">R15</text>
<text x="268.6" y="86.5">B13</text>
<text x="280.4" y="84.7">SPI0_SCLK</text>
<text x="280.4" y="88.2">SPI0_D0</text>
<text x="343.2" y="88.2">GPMC_A11</text>
<text x="343.2" y="84.7">GPMC_A10</text>
<text x="362.5" y="86.5">T16</text>
<text x="268.6" y="90">B14</text>
<text x="268.6" y="93.5">A14</text>
<text x="280.4" y="95.3">SPI0_CS0</text>
<text x="280.4" y="91.7">SPI0_D1</text>
<text x="341.6" y="95.3">GPMC_BEN1</text>
<text x="362.5" y="93.5">N14</text>
<text x="268.6" y="97.1">C14</text>
<text x="280.4" y="98.8">SPI0_CS1</text>
<text x="340.2" y="98.8">GPMC_WAIT0</text>
<text x="362.5" y="97.1">P15</text>
<text x="362.5" y="100.6">R16</text>
<text x="268.6" y="107.6">B15</text>
<text x="342.3" y="102.3">GPMC_WPN</text>
<text x="362.5" y="107.6">P3</text>
<text x="268.6" y="111.2">B16</text>
<text x="280.4" y="109.4">MMC0_CLK</text>
<text x="280.4" y="112.9">MMC0_CMD</text>
<text x="341.5" y="109.4">GPMC_CSN0</text>
<text x="341.5" y="112.9">GPMC_CSN1</text>
<text x="362.5" y="111.2">P2</text>
<text x="268.6" y="114.7">A16</text>
<text x="268.6" y="118.2">A15</text>
<text x="280.4" y="116.4">MMC0_DAT0</text>
<text x="280.4" y="120">MMC0_DAT1</text>
<text x="341.5" y="120">GPMC_CSN3</text>
<text x="341.5" y="116.4">GPMC_CSN2</text>
<text x="362.5" y="118.2">R7</text>
<text x="362.5" y="114.7">P1</text>
<text x="268.6" y="121.8">C16</text>
<text x="268.6" y="125.3">C15</text>
<text x="280.4" y="123.5">MMC0_DAT2</text>
<text x="362.5" y="125.3">R3</text>
<text x="280.4" y="127">MMC0_DAT3</text>
<text x="342.9" y="127">GPMC_AD0</text>
<text x="342.9" y="130.5">GPMC_AD1</text>
<text x="362.5" y="128.8">R2</text>
<text x="16" y="137.6">H15</text>
<text x="16" y="134.1">H16</text>
<text x="27.9" y="135.8">MII1_TX_CLK</text>
<text x="79" y="135.8">LCD_DATA0</text>
<text x="99.4" y="134.1">G3</text>
<text x="99.4" y="137.6">G2</text>
<text x="270" y="135.9">A1</text>
<text x="280.4" y="137.6">MCASP0_ACLKX</text>
<text x="342.9" y="134.1">GPMC_AD2</text>
<text x="342.9" y="137.6">GPMC_AD3</text>
<text x="362.5" y="132.3">R1</text>
<text x="362.5" y="135.9">T3</text>
<text x="16" y="141.2">H14</text>
<text x="27.9" y="142.9">MII1_TXD1</text>
<text x="27.9" y="139.4">MII1_TXD0</text>
<text x="79" y="139.4">LCD_DATA1</text>
<text x="79" y="142.9">LCD_DATA2</text>
<text x="99.4" y="141.2">G1</text>
<text x="270" y="142.9">B2</text>
<text x="270" y="139.4">A2</text>
<text x="280.4" y="141.1">MCASP0_FSX</text>
<text x="342.9" y="141.1">GPMC_AD4</text>
<text x="362.5" y="139.4">T2</text>
<text x="362.5" y="142.9">T1</text>
<text x="16" y="148.2">G15</text>
<text x="16" y="144.7">G16</text>
<text x="27.9" y="149.9">MII1_TXD3</text>
<text x="27.9" y="146.4">MII1_TXD2</text>
<text x="79" y="146.4">LCD_DATA3</text>
<text x="79" y="149.9">LCD_DATA4</text>
<text x="99.4" y="144.7">H3</text>
<text x="99.4" y="148.2">H2</text>
<text x="270" y="146.4">B1</text>
<text x="270" y="150">A3</text>
<text x="280.4" y="148.2">MCASP0_AHCLKR</text>
<text x="280.4" y="144.7">MCASP0_AXR0</text>
<text x="342.9" y="144.7">GPMC_AD5</text>
<text x="342.9" y="148.2">GPMC_AD6</text>
<text x="362.5" y="146.4">P4</text>
<text x="362.5" y="150">R4</text>
<text x="16" y="151.7">G14</text>
<text x="16.4" y="155.3">F14</text>
<text x="27.9" y="153.5">MII1_TX_EN</text>
<text x="79" y="153.5">LCD_DATA5</text>
<text x="99.4" y="151.7">H1</text>
<text x="99.4" y="155.3">J3</text>
<text x="270" y="153.5">B3</text>
<text x="280.4" y="151.7">MCASP0_ACLKR</text>
<text x="280.4" y="155.2">MCASP0_FSR</text>
<text x="342.9" y="151.7">GPMC_AD7</text>
<text x="16.4" y="158.8">F15</text>
<text x="27.9" y="160.5">MII1_COL</text>
<text x="27.9" y="157">MII1_CRS</text>
<text x="79" y="157">LCD_DATA6</text>
<text x="79" y="160.5">LCD_DATA7</text>
<text x="99.4" y="158.8">J2</text>
<text x="269.9" y="157">C3</text>
<text x="269.9" y="160.6">C4</text>
<text x="280.4" y="158.8">MCASP0_AXR1</text>
<text x="342.9" y="158.8">GPMC_AD8</text>
<text x="362.5" y="157">T4</text>
<text x="362.5" y="160.6">P5</text>
<text x="16.3" y="165.9">E16</text>
<text x="27.9" y="167.6">MII1_RX_CLK</text>
<text x="79" y="164.1">LCD_DATA8</text>
<text x="79" y="167.6">LCD_DATA9</text>
<text x="99.4" y="162.3">J1</text>
<text x="99.4" y="165.9">K3</text>
<text x="280.4" y="162.3">MCASP0_AHCLKX</text>
<text x="341.5" y="165.8">GPMC_AD10</text>
<text x="342.9" y="162.3">GPMC_AD9</text>
<text x="362.5" y="164.1">R5</text>
<text x="362.5" y="167.6">T5</text>
<text x="16" y="172.9">D16</text>
<text x="16.3" y="169.4">E14</text>
<text x="27.9" y="171.1">MII1_RXD0</text>
<text x="77.6" y="171.1">LCD_DATA10</text>
<text x="99.4" y="169.4">K2</text>
<text x="99.4" y="172.9">K1</text>
<text x="270" y="171.1">A4</text>
<text x="280.4" y="172.9">XDMA_EVENT_INTR0</text>
<text x="341.5" y="169.4">GPMC_AD11</text>
<text x="341.5" y="172.9">GPMC_AD12</text>
<text x="362.5" y="171.1">P6</text>
<text x="16" y="176.4">D15</text>
<text x="16" y="180">D14</text>
<text x="27.9" y="174.6">MII1_RXD1</text>
<text x="27.9" y="178.2">MII1_RXD2</text>
<text x="77.6" y="174.6">LCD_DATA11</text>
<text x="77.6" y="178.2">LCD_DATA12</text>
<text x="99.4" y="176.4">L3</text>
<text x="99.4" y="180">L2</text>
<text x="269.9" y="178.2">C5</text>
<text x="270" y="174.7">B4</text>
<text x="280.4" y="179.9">ECAP0_IN_PWM0_OUT</text>
<text x="280.4" y="176.4">XDMA_EVENT_INTR1</text>
<text x="341.5" y="176.4">GPMC_AD13</text>
<text x="341.5" y="179.9">GPMC_AD14</text>
<text x="362.5" y="174.7">R6</text>
<text x="362.5" y="178.2">T6</text>
<text x="16.3" y="183.5">E15</text>
<text x="27.9" y="185.2">MII1_RX_ER</text>
<text x="27.9" y="181.7">MII1_RXD3</text>
<text x="77.6" y="181.7">LCD_DATA13</text>
<text x="77.6" y="185.2">LCD_DATA14</text>
<text x="99.4" y="183.5">L1</text>
<text x="341.5" y="183.5">GPMC_AD15</text>
<text x="362.5" y="181.7">P7</text>
<text x="16.4" y="187">F16</text>
<text x="27.9" y="188.8">MII1_RX_DV</text>
<text x="77.6" y="188.8">LCD_DATA15</text>
<text x="99.4" y="187">M3</text>
<text x="335.9" y="190.5">GPMC_ADVN_ALE</text>
<text x="362.5" y="188.8">M1</text>
<text x="16" y="197.6">D13</text>
<text x="16.7" y="194.1">J14</text>
<text x="27.9" y="195.8">RMII1_REF_CLK</text>
<text x="80.8" y="195.8">LCD_PCLK</text>
<text x="99.4" y="194.1">F1</text>
<text x="99.4" y="197.6">F3</text>
<text x="336.3" y="194">GPMC_BEN0_CLE</text>
<text x="342.3" y="197.6">GPMC_WEN</text>
<text x="362.5" y="192.3">N3</text>
<text x="362.5" y="195.8">N2</text>
<text x="16.3" y="201.1">E13</text>
<text x="27.9" y="202.9">MDIO</text>
<text x="27.9" y="199.3">MDC</text>
<text x="78.8" y="202.9">LCD_HSYNC</text>
<text x="78.9" y="199.3">LCD_VSYNC</text>
<text x="99.4" y="201.1">F2</text>
<text x="337" y="201.1">GPMC_OEN_REN</text>
<text x="362.5" y="199.4">N1</text>
<text x="72.4" y="206.4">LCD_AC_BIAS_EN</text>
<text x="99.4" y="204.7">E1</text>
</g>
</svg>
